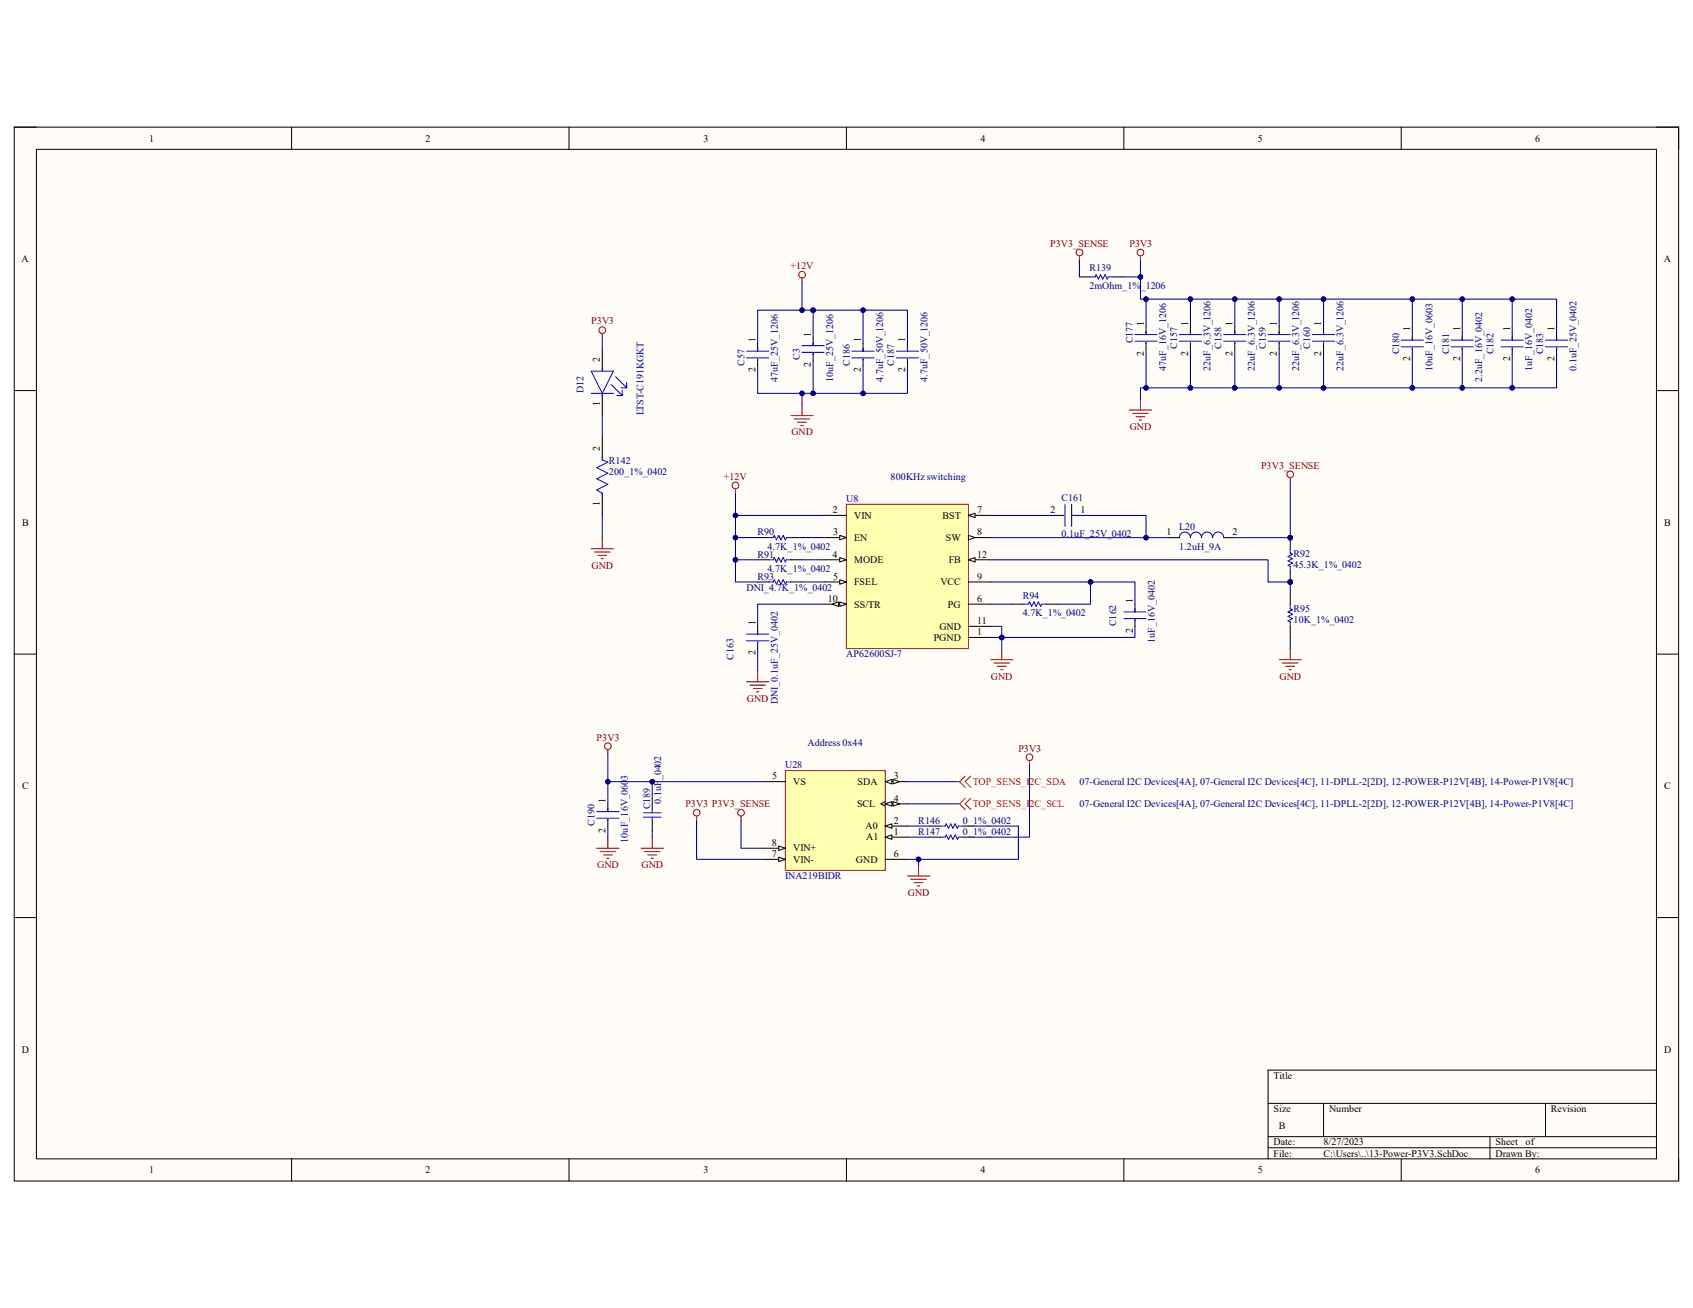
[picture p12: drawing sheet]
<svg xmlns="http://www.w3.org/2000/svg" width="279mm" height="216mm" viewBox="0 0 279 216" stroke-linecap="round" stroke-linejoin="round" font-family="sans-serif">
<path d="M2.3 21h274.7v173.9h-274.7z" fill-rule="evenodd" fill="#fffcf8"/>
<path d="M2.3 21h274.7v173.9h-274.7z" fill="none" stroke="#000" stroke-width=".17"/>
<path d="M6 24.6h267.4v166.7h-267.4z" fill-rule="evenodd" fill="#fffcf8"/>
<g fill="none" stroke="#000" stroke-width=".17">
<path d="M2.3 21h3.7M6 24.6h267.4v166.7h-267.4zM48.1 21v3.6M93.9 21v3.6M139.7 21v3.6M185.5 21v3.6M231.2 21v3.6M273.4 21h3.6v3.6M99.4 57.6v3.7M2.3 64.5h3.7M99.4 64.9v3.7M99.4 72.3v3.6"/>
<path d="M273.4 64.5h3.6M99.4 81.4v3.7M2.3 108h3.7M273.4 108h3.6M2.3 151.5h3.7M273.4 151.5h3.6M273.4 176.6h-64.1v14.7M48.1 191.3v3.6M93.9 191.3v3.6M139.7 191.3v3.6M185.5 191.3v3.6M209.3 182.1h64.1"/>
<path d="M209.3 187.6h64.1M209.3 189.5h64.1M218.4 182.1v5.5M231.2 191.3v3.6M245.9 187.6v3.7M255.1 182.1v5.5M277 191.3v3.6"/>
</g>
<g fill="none" stroke="#800000" stroke-width=".17">
<path d="M99.4 55v.8M97.6 90.6h3.6M98.1 91.1h2.6M98.7 91.7h1.4M99.2 92.2h.4M99.4 88.7v1.9"/>
<circle cx="99.4" cy="54.5" r=".55"/>
</g>
<path d="M97.6 61.3h3.6l-1.8 3.6zM97.6 64.9h3.6M99.4 75.4v.5l.9 .4-1.8 .9 1.8 .9-1.8 .9 1.8 .9-1.8 1 .9 .5v.6M99.4 60.7v.6M99.4 64.9v.6M100.9 63.5l1.8 1.8M101.6 62.2l1.8 1.8M101.8 65.3h.9M102.5 64h.9M102.7 64.4v.9M103.4 63.1v.9" fill="none" stroke="#00f" stroke-width=".17"/>
<path d="M129.6 127.2h16.5v16.5h-16.5z" fill-rule="evenodd" fill="#ffffb0"/>
<path d="M129.6 127.2h16.5v16.5h-16.5z" fill="none" stroke="#800000" stroke-width=".17"/>
<path d="M126 140h3.6" fill="none" stroke="#000" stroke-width=".17"/>
<path d="M128.5 139.6l1.1 .4-1.1 .4z" fill="#f8fcff"/>
<path d="M128.5 139.6l1.1 .4-1.1 .4zM126 141.8h3.6" fill="none" stroke="#000" stroke-width=".17"/>
<path d="M128.5 141.5l1.1 .3-1.1 .4z" fill="#f8fcff"/>
<path d="M146.1 136.4h3.7M128.5 141.5l1.1 .3-1.1 .4z" fill="none" stroke="#000" stroke-width=".17"/>
<path d="M146.1 136.4l1.1-.4v.7z" fill="#f8fcff"/>
<path d="M146.1 136.4l1.1-.4v.7zM146.1 138.2h3.7" fill="none" stroke="#000" stroke-width=".17"/>
<path d="M146.1 138.2l1.1-.4v.7z" fill="#f8fcff"/>
<path d="M146.1 138.2l1.1-.4v.7zM146.1 132.7h3.7" fill="none" stroke="#000" stroke-width=".17"/>
<path d="M146.1 132.7l1.1-.4v.8z" fill="#f8fcff"/>
<path d="M146.1 132.7l1.1-.4v.8z" fill="none" stroke="#000" stroke-width=".17"/>
<path d="M147.4 132.3l1.1 .4-1.1 .4z" fill="#f8fcff"/>
<path d="M146.1 132.3l-.7 .4 .7 .4M146.1 129h3.7M147.4 132.3l1.1 .4-1.1 .4z" fill="none" stroke="#000" stroke-width=".17"/>
<path d="M146.1 129l1.1-.3v.7z" fill="#f8fcff"/>
<path d="M146.1 129l1.1-.3v.7z" fill="none" stroke="#000" stroke-width=".17"/>
<path d="M147.4 128.7l1.1 .3-1.1 .4z" fill="#f8fcff"/>
<g fill="none" stroke="#000" stroke-width=".17">
<path d="M125 56.7v1.3M125 59.3v1.1M142.4 56.7v1.3M142.4 59.3v1.1M149.8 56.7v1.3M149.8 59.3v1.1M178.1 45.7h1.9M183.6 45.7h1.9M189.1 53.9v1.3M189.1 56.5v1.1M233.1 54.9v1.2M233.1 57.4v1.1"/>
<path d="M241.3 54.9v1.2M241.3 57.4v1.1M249.6 54.9v1.2M249.6 57.4v1.1M256.9 54.9v1.2M256.9 57.4v1.1M100.3 132.7v1.3M100.3 135.2v1.2M107.6 131.8v1.8M107.6 135.4v1.9M126 129h3.6M147.4 128.7l1.1 .3-1.1 .4z"/>
<path d="M153.4 136.4h1.9M153.4 138.2h1.9M158.9 136.4h1.8M158.9 138.2h1.8M146.1 141.8h3.7"/>
</g>
<g fill="none" stroke="#00f" stroke-width=".17">
<path d="M123.2 58h3.7M123.2 59.1h3.7M125 57.4v.6M125 59.3v.1M140.6 58h3.7M140.6 59.1h3.7M142.4 57.4v.6M142.4 59.3v.1M147.9 58h3.7M147.9 59.1h3.7M149.8 57.4v.6M149.8 59.3v.1"/>
<path d="M180 45.7h.7l.2-.4 .4 .8 .3-.8 .4 .8 .4-.8 .3 .8 .2-.4h.7M187.3 55.2h3.7M187.3 56.3h3.7M189.1 54.7v.5M189.1 56.5v.2M231.2 56.1h3.7M231.2 57.2h3.7M233.1 55.6v.5M233.1 57.4v.2M239.5 56.1h3.7M239.5 57.2h3.7M241.3 55.6v.5"/>
<path d="M241.3 57.4v.2M247.7 56.1h3.7M247.7 57.2h3.7M249.6 55.6v.5M249.6 57.4v.2M255.1 56.1h3.6M255.1 57.2h3.6M256.9 55.6v.5M256.9 57.4v.2M98.5 134h3.6M98.5 135.1h3.6M100.3 133.4v.6"/>
<path d="M100.3 135.2v.2M106.2 134.1h2.9M106.2 134.9h2.9M107.6 133.6v.5M107.6 134.9v.5M155.3 136.4h.7l.2-.4 .3 .7 .4-.7 .4 .7 .3-.7 .4 .7 .2-.3h.7M155.3 138.2h.7l.2-.4 .3 .7 .4-.7 .4 .7 .3-.7 .4 .7 .2-.3h.7"/>
</g>
<g fill="none" stroke="#800000" stroke-width=".17">
<path d="M132.4 45.9v.7M178.1 42.2v.8M188.2 42.2v.8M130.5 68.6h3.7M131.1 69.1h2.5M131.6 69.7h1.5M132.2 70.2h.3M132.4 66.8v1.8M186.4 67.7h3.6M186.9 68.2h2.6M187.5 68.8h1.4M188 69.3h.4"/>
<path d="M188.2 65.8v1.9M212.9 78.8v.8M121.4 80.7v.7M100.3 123.7v.7M100.3 138.2v1.8M107.6 138.2v1.8M115 134.7v.7M122.3 134.7v.7M169.9 125.5v.8M98.5 140h3.6M99 140.6h2.6M99.6 141.1h1.4"/>
<path d="M100.1 141.7h.4M105.8 140h3.7M106.4 140.6h2.5M106.9 141.1h1.5M107.5 141.7h.3M149.8 144.6h3.6M150.3 145.1h2.6M150.9 145.7h1.4M151.4 146.2h.4M151.6 142.8v1.8"/>
<circle cx="132.4" cy="45.3" r=".55"/>
<circle cx="178.1" cy="41.7" r=".55"/>
<circle cx="188.2" cy="41.7" r=".55"/>
<circle cx="212.9" cy="78.3" r=".55"/>
<circle cx="121.4" cy="80.1" r=".55"/>
<circle cx="100.3" cy="123.2" r=".55"/>
<circle cx="115" cy="134.1" r=".55"/>
<circle cx="122.3" cy="134.1" r=".55"/>
<circle cx="169.9" cy="125" r=".55"/>
</g>
<path d="M158 132.7h.4M158 129h.4M158.4 132.7l.9 .9M158.4 129l.9 .9M159.3 131.8l-.9 .9M159.3 128.1l-.9 .9M160.2 131.8l-.9 .9 .9 .9M160.2 128.1l-.9 .9 .9 .9" fill="none" stroke="#f00" stroke-width=".17"/>
<path d="M99.4 55.8v1.8M99.4 68.6v3.7M99.4 85.1v3.6M100.3 129v3.7" fill="none" stroke="#000080" stroke-width=".17"/>
<circle cx="100.3" cy="129" r=".37" fill="#000080"/>
<g fill="none" stroke="#000080" stroke-width=".17">
<path d="M107.6 129v2.8"/>
<circle cx="100.3" cy="129" r=".36"/>
</g>
<circle cx="107.6" cy="129" r=".37" fill="#000080"/>
<g fill="none" stroke="#000080" stroke-width=".17">
<path d="M100.3 136.4v1.8M107.6 137.3v.9M115 135.4v6.4h11M122.3 135.4v4.6h3.7M149.8 141.8h1.8v1"/>
<circle cx="107.6" cy="129" r=".36"/>
</g>
<circle cx="151.6" cy="141.8" r=".37" fill="#000080"/>
<g fill="none" stroke="#000080" stroke-width=".17">
<path d="M149.8 129h8.2M149.8 132.7h8.2M149.8 136.4h3.6M149.8 138.2h3.6M160.7 136.4h7.4v5.4h-16.5"/>
<circle cx="151.6" cy="141.8" r=".36"/>
</g>
<circle cx="151.6" cy="141.8" r=".37" fill="#000080"/>
<g fill="none" stroke="#000080" stroke-width=".17">
<path d="M188.2 43v2.7h-2.7M169.9 126.3v11.9h-9.2"/>
<circle cx="151.6" cy="141.8" r=".36"/>
</g>
<circle cx="188.2" cy="45.7" r=".37" fill="#000080"/>
<g fill="none" stroke="#000080" stroke-width=".17">
<path d="M178.1 43v2.7M149.8 60.4v4.5h-7.4"/>
<circle cx="188.2" cy="45.7" r=".36"/>
</g>
<circle cx="142.4" cy="64.9" r=".37" fill="#000080"/>
<g fill="none" stroke="#000080" stroke-width=".17">
<path d="M142.4 51.2h7.4v5.5"/>
<circle cx="142.4" cy="64.9" r=".36"/>
</g>
<circle cx="142.4" cy="51.2" r=".37" fill="#000080"/>
<g fill="none" stroke="#000080" stroke-width=".17">
<path d="M100.3 124.4v4.6h25.7"/>
<circle cx="142.4" cy="51.2" r=".36"/>
</g>
<circle cx="100.3" cy="129" r=".37" fill="#000080"/>
<circle cx="100.3" cy="129" r=".36" fill="none" stroke="#000080" stroke-width=".17"/>
<circle cx="107.6" cy="129" r=".37" fill="#000080"/>
<g fill="none" stroke="#000080" stroke-width=".17">
<path d="M134.2 51.2v4.6"/>
<circle cx="107.6" cy="129" r=".36"/>
</g>
<path d="M134.2 55.8v1.3M134.2 58.3v1.1" fill="none" stroke="#000" stroke-width=".17"/>
<path d="M132.4 57.1h3.6M132.4 58.2h3.6M134.2 56.5v.6M134.2 58.3v.2" fill="none" stroke="#00f" stroke-width=".17"/>
<circle cx="134.2" cy="51.2" r=".37" fill="#000080"/>
<g fill="none" stroke="#000080" stroke-width=".17">
<path d="M134.2 59.4v5.5"/>
<circle cx="134.2" cy="51.2" r=".36"/>
</g>
<circle cx="134.2" cy="64.9" r=".37" fill="#000080"/>
<g fill="none" stroke="#000080" stroke-width=".17">
<path d="M132.4 51.2h-7.4v5.5"/>
<circle cx="134.2" cy="64.9" r=".36"/>
</g>
<circle cx="132.4" cy="51.2" r=".37" fill="#000080"/>
<g fill="none" stroke="#000080" stroke-width=".17">
<path d="M134.2 51.2h8.2v5.5"/>
<circle cx="132.4" cy="51.2" r=".36"/>
</g>
<circle cx="134.2" cy="51.2" r=".37" fill="#000080"/>
<circle cx="134.2" cy="51.2" r=".36" fill="none" stroke="#000080" stroke-width=".17"/>
<circle cx="142.4" cy="51.2" r=".37" fill="#000080"/>
<g fill="none" stroke="#000080" stroke-width=".17">
<path d="M132.4 46.6v4.6h1.8"/>
<circle cx="142.4" cy="51.2" r=".36"/>
</g>
<circle cx="132.4" cy="51.2" r=".37" fill="#000080"/>
<circle cx="132.4" cy="51.2" r=".36" fill="none" stroke="#000080" stroke-width=".17"/>
<circle cx="134.2" cy="51.2" r=".37" fill="#000080"/>
<g fill="none" stroke="#000080" stroke-width=".17">
<path d="M132.4 64.9v1.9"/>
<circle cx="134.2" cy="51.2" r=".36"/>
</g>
<circle cx="132.4" cy="64.9" r=".37" fill="#000080"/>
<g fill="none" stroke="#000080" stroke-width=".17">
<path d="M125 60.4v4.5h17.4v-4.5"/>
<circle cx="132.4" cy="64.9" r=".36"/>
</g>
<circle cx="132.4" cy="64.9" r=".37" fill="#000080"/>
<circle cx="132.4" cy="64.9" r=".36" fill="none" stroke="#000080" stroke-width=".17"/>
<circle cx="134.2" cy="64.9" r=".37" fill="#000080"/>
<circle cx="134.2" cy="64.9" r=".36" fill="none" stroke="#000080" stroke-width=".17"/>
<circle cx="142.4" cy="64.9" r=".37" fill="#000080"/>
<circle cx="142.4" cy="64.9" r=".36" fill="none" stroke="#000080" stroke-width=".17"/>
<path d="M139.7 83.2h20.1v23.9h-20.1z" fill-rule="evenodd" fill="#ffffb0"/>
<path d="M139.7 83.2h20.1v23.9h-20.1z" fill="none" stroke="#800000" stroke-width=".17"/>
<path d="M136 85.1h3.7M159.8 96.1h3.7M159.8 85.1h3.7" fill="none" stroke="#000" stroke-width=".17"/>
<path d="M159.8 85.1l1.1-.4v.7z" fill="#f8fcff"/>
<path d="M136 88.7h3.7M159.8 85.1l1.1-.4v.7z" fill="none" stroke="#000" stroke-width=".17"/>
<path d="M138.6 88.4l1.1 .3-1.1 .4z" fill="#f8fcff"/>
<path d="M138.6 88.4l1.1 .3-1.1 .4zM159.8 92.4h3.7" fill="none" stroke="#000" stroke-width=".17"/>
<path d="M159.8 92.4l1.1-.4v.8z" fill="#f8fcff"/>
<path d="M136 96.1h3.7M159.8 92.4l1.1-.4v.8z" fill="none" stroke="#000" stroke-width=".17"/>
<path d="M138.6 95.7l1.1 .4-1.1 .3z" fill="#f8fcff"/>
<path d="M136 92.4h3.7M138.6 95.7l1.1 .4-1.1 .3z" fill="none" stroke="#000" stroke-width=".17"/>
<path d="M138.6 92l1.1 .4-1.1 .4z" fill="#f8fcff"/>
<path d="M136 99.7h3.7M138.6 92l1.1 .4-1.1 .4zM159.8 99.7h3.7" fill="none" stroke="#000" stroke-width=".17"/>
<path d="M138.6 99.4l1.1 .3-1.1 .4z" fill="#f8fcff"/>
<path d="M138.6 99.4l1.1 .3-1.1 .4z" fill="none" stroke="#000" stroke-width=".17"/>
<path d="M137.3 99.7l1.1-.3v.7z" fill="#f8fcff"/>
<path d="M137.3 99.7l1.1-.3v.7zM159.8 88.7h3.7" fill="none" stroke="#000" stroke-width=".17"/>
<path d="M159.8 88.4l1.1 .3-1.1 .4z" fill="#f8fcff"/>
<path d="M159.8 88.4l1.1 .3-1.1 .4zM159.8 103.4h3.7M159.8 105.2h3.7" fill="none" stroke="#000" stroke-width=".17"/>
<path d="M121.4 81.4v3.7h14.6" fill="none" stroke="#000080" stroke-width=".17"/>
<circle cx="121.4" cy="85.1" r=".37" fill="#000080"/>
<g fill="none" stroke="#000080" stroke-width=".17">
<path d="M163.5 103.4h1.8v3.7"/>
<circle cx="121.4" cy="85.1" r=".36"/>
</g>
<path d="M163.5 108.9h3.7M164 109.4h2.6M164.6 110h1.5M165.1 110.5h.4M165.3 107.1v1.8" fill="none" stroke="#800000" stroke-width=".17"/>
<circle cx="165.3" cy="105.2" r=".37" fill="#000080"/>
<g fill="none" stroke="#000080" stroke-width=".17">
<path d="M163.5 105.2h1.8"/>
<circle cx="165.3" cy="105.2" r=".36"/>
</g>
<circle cx="165.3" cy="105.2" r=".37" fill="#000080"/>
<circle cx="165.3" cy="105.2" r=".36" fill="none" stroke="#000080" stroke-width=".17"/>
<circle cx="212.9" cy="88.7" r=".37" fill="#000080"/>
<circle cx="212.9" cy="88.7" r=".36" fill="none" stroke="#000080" stroke-width=".17"/>
<circle cx="212.9" cy="96.1" r=".37" fill="#000080"/>
<circle cx="212.9" cy="96.1" r=".36" fill="none" stroke="#000080" stroke-width=".17"/>
<path d="M212.9 88.7v1.9" fill="none" stroke="#000" stroke-width=".17"/>
<circle cx="212.9" cy="88.7" r=".37" fill="#000080"/>
<circle cx="212.9" cy="88.7" r=".36" fill="none" stroke="#000080" stroke-width=".17"/>
<path d="M212.9 94.2v1.9" fill="none" stroke="#000" stroke-width=".17"/>
<circle cx="212.9" cy="96.1" r=".37" fill="#000080"/>
<g fill="none" stroke="#000080" stroke-width=".17">
<path d="M212.9 96.1v1.8M212.9 105.2v1.9"/>
<circle cx="212.9" cy="96.1" r=".36"/>
</g>
<path d="M212.9 90.6v.7l.4 .2-.7 .4 .7 .3-.7 .4 .7 .4-.7 .3 .3 .2v.7M212.9 99.7v.8l.4 .1-.7 .4 .7 .4-.7 .3 .7 .4-.7 .4 .3 .2v.7" fill="none" stroke="#00f" stroke-width=".17"/>
<path d="M212.9 97.9v1.8M212.9 103.4v1.8" fill="none" stroke="#000" stroke-width=".17"/>
<path d="M211.1 108.9h3.7M211.7 109.4h2.5M212.2 110h1.5M212.8 110.5h.3M212.9 107.1v1.8" fill="none" stroke="#800000" stroke-width=".17"/>
<circle cx="212.9" cy="96.1" r=".37" fill="#000080"/>
<g fill="none" stroke="#000080" stroke-width=".17">
<path d="M212.9 79.6v9.1"/>
<circle cx="212.9" cy="96.1" r=".36"/>
</g>
<circle cx="212.9" cy="88.7" r=".37" fill="#000080"/>
<g fill="none" stroke="#000080" stroke-width=".17">
<path d="M163.5 92.4h45.8v3.7h3.6"/>
<circle cx="212.9" cy="88.7" r=".36"/>
</g>
<path d="M192.8 88.7h1.8M202 88.7h1.8" fill="none" stroke="#000" stroke-width=".17"/>
<path d="M194.6 88.7a.92 .92 0 0 1 .9-.9 .92 .92 0 0 1 1 .9 .92 .92 0 0 1 .9-.9 .92 .92 0 0 1 .9 .9 .92 .92 0 0 1 .9-.9 .92 .92 0 0 1 .9 .9 .92 .92 0 0 1 .9-.9 .92 .92 0 0 1 1 .9" fill="none" stroke="#0c0087" stroke-width=".17"/>
<circle cx="212.9" cy="96.1" r=".37" fill="#000080"/>
<g fill="none" stroke="#000080" stroke-width=".17">
<path d="M163.5 88.7h29.3"/>
<circle cx="212.9" cy="96.1" r=".36"/>
</g>
<circle cx="189.1" cy="88.7" r=".37" fill="#000080"/>
<g fill="none" stroke="#000080" stroke-width=".17">
<path d="M203.8 88.7h9.1"/>
<circle cx="189.1" cy="88.7" r=".36"/>
</g>
<circle cx="212.9" cy="88.7" r=".37" fill="#000080"/>
<g fill="none" stroke="#000080" stroke-width=".17">
<path d="M189.1 57.6v6.4"/>
<circle cx="212.9" cy="88.7" r=".36"/>
</g>
<path d="M196.5 53.9v1.3M196.5 56.5v1.1" fill="none" stroke="#000" stroke-width=".17"/>
<path d="M194.6 55.2h3.7M194.6 56.3h3.7M196.5 54.7v.5M196.5 56.5v.2" fill="none" stroke="#00f" stroke-width=".17"/>
<circle cx="189.1" cy="64" r=".37" fill="#000080"/>
<g fill="none" stroke="#000080" stroke-width=".17">
<path d="M189.1 49.4v4.5"/>
<circle cx="189.1" cy="64" r=".36"/>
</g>
<circle cx="189.1" cy="49.4" r=".37" fill="#000080"/>
<g fill="none" stroke="#000080" stroke-width=".17">
<path d="M196.5 49.4v4.5"/>
<circle cx="189.1" cy="49.4" r=".36"/>
</g>
<circle cx="196.5" cy="49.4" r=".37" fill="#000080"/>
<g fill="none" stroke="#000080" stroke-width=".17">
<path d="M196.5 57.6v6.4"/>
<circle cx="196.5" cy="49.4" r=".36"/>
</g>
<circle cx="196.5" cy="64" r=".37" fill="#000080"/>
<g fill="none" stroke="#000080" stroke-width=".17">
<path d="M233.1 58.5v5.5"/>
<circle cx="196.5" cy="64" r=".36"/>
</g>
<circle cx="233.1" cy="64" r=".37" fill="#000080"/>
<g fill="none" stroke="#000080" stroke-width=".17">
<path d="M233.1 49.4v5.5"/>
<circle cx="233.1" cy="64" r=".36"/>
</g>
<circle cx="233.1" cy="49.4" r=".37" fill="#000080"/>
<g fill="none" stroke="#000080" stroke-width=".17">
<path d="M241.3 58.5v5.5"/>
<circle cx="233.1" cy="49.4" r=".36"/>
</g>
<circle cx="241.3" cy="64" r=".37" fill="#000080"/>
<g fill="none" stroke="#000080" stroke-width=".17">
<path d="M241.3 49.4v5.5"/>
<circle cx="241.3" cy="64" r=".36"/>
</g>
<circle cx="241.3" cy="49.4" r=".37" fill="#000080"/>
<g fill="none" stroke="#000080" stroke-width=".17">
<path d="M249.6 58.5v5.5"/>
<circle cx="241.3" cy="49.4" r=".36"/>
</g>
<circle cx="249.6" cy="64" r=".37" fill="#000080"/>
<g fill="none" stroke="#000080" stroke-width=".17">
<path d="M249.6 49.4v5.5"/>
<circle cx="249.6" cy="64" r=".36"/>
</g>
<circle cx="249.6" cy="49.4" r=".37" fill="#000080"/>
<g fill="none" stroke="#000080" stroke-width=".17">
<path d="M256.9 58.5v5.5h-68.7v1.8"/>
<circle cx="249.6" cy="49.4" r=".36"/>
</g>
<circle cx="189.1" cy="64" r=".37" fill="#000080"/>
<circle cx="189.1" cy="64" r=".36" fill="none" stroke="#000080" stroke-width=".17"/>
<circle cx="196.5" cy="64" r=".37" fill="#000080"/>
<circle cx="196.5" cy="64" r=".36" fill="none" stroke="#000080" stroke-width=".17"/>
<circle cx="203.8" cy="64" r=".37" fill="#000080"/>
<circle cx="203.8" cy="64" r=".36" fill="none" stroke="#000080" stroke-width=".17"/>
<circle cx="211.1" cy="64" r=".37" fill="#000080"/>
<circle cx="211.1" cy="64" r=".36" fill="none" stroke="#000080" stroke-width=".17"/>
<circle cx="218.4" cy="64" r=".37" fill="#000080"/>
<circle cx="218.4" cy="64" r=".36" fill="none" stroke="#000080" stroke-width=".17"/>
<circle cx="233.1" cy="64" r=".37" fill="#000080"/>
<circle cx="233.1" cy="64" r=".36" fill="none" stroke="#000080" stroke-width=".17"/>
<circle cx="241.3" cy="64" r=".37" fill="#000080"/>
<circle cx="241.3" cy="64" r=".36" fill="none" stroke="#000080" stroke-width=".17"/>
<circle cx="249.6" cy="64" r=".37" fill="#000080"/>
<g fill="none" stroke="#000080" stroke-width=".17">
<path d="M188.2 45.7v3.7h68.7v5.5"/>
<circle cx="249.6" cy="64" r=".36"/>
</g>
<circle cx="188.2" cy="45.7" r=".37" fill="#000080"/>
<circle cx="188.2" cy="45.7" r=".36" fill="none" stroke="#000080" stroke-width=".17"/>
<circle cx="189.1" cy="49.4" r=".37" fill="#000080"/>
<circle cx="189.1" cy="49.4" r=".36" fill="none" stroke="#000080" stroke-width=".17"/>
<circle cx="196.5" cy="49.4" r=".37" fill="#000080"/>
<circle cx="196.5" cy="49.4" r=".36" fill="none" stroke="#000080" stroke-width=".17"/>
<circle cx="203.8" cy="49.4" r=".37" fill="#000080"/>
<circle cx="203.8" cy="49.4" r=".36" fill="none" stroke="#000080" stroke-width=".17"/>
<circle cx="211.1" cy="49.4" r=".37" fill="#000080"/>
<circle cx="211.1" cy="49.4" r=".36" fill="none" stroke="#000080" stroke-width=".17"/>
<circle cx="218.4" cy="49.4" r=".37" fill="#000080"/>
<circle cx="218.4" cy="49.4" r=".36" fill="none" stroke="#000080" stroke-width=".17"/>
<circle cx="233.1" cy="49.4" r=".37" fill="#000080"/>
<circle cx="233.1" cy="49.4" r=".36" fill="none" stroke="#000080" stroke-width=".17"/>
<circle cx="241.3" cy="49.4" r=".37" fill="#000080"/>
<circle cx="241.3" cy="49.4" r=".36" fill="none" stroke="#000080" stroke-width=".17"/>
<circle cx="249.6" cy="49.4" r=".37" fill="#000080"/>
<g fill="none" stroke="#000080" stroke-width=".17">
<path d="M203.8 49.4v4.5"/>
<circle cx="249.6" cy="49.4" r=".36"/>
</g>
<path d="M203.8 53.9v1.3M203.8 56.5v1.1M211.1 53.9v1.3M211.1 56.5v1.1M218.4 53.9v1.3M218.4 56.5v1.1" fill="none" stroke="#000" stroke-width=".17"/>
<path d="M202 55.2h3.6M202 56.3h3.6M203.8 54.7v.5M203.8 56.5v.2M209.3 55.2h3.6M209.3 56.3h3.6M211.1 54.7v.5M211.1 56.5v.2M216.6 55.2h3.7M216.6 56.3h3.7M218.4 54.7v.5M218.4 56.5v.2" fill="none" stroke="#00f" stroke-width=".17"/>
<circle cx="203.8" cy="49.4" r=".37" fill="#000080"/>
<g fill="none" stroke="#000080" stroke-width=".17">
<path d="M211.1 49.4v4.5"/>
<circle cx="203.8" cy="49.4" r=".36"/>
</g>
<circle cx="211.1" cy="49.4" r=".37" fill="#000080"/>
<g fill="none" stroke="#000080" stroke-width=".17">
<path d="M218.4 49.4v4.5"/>
<circle cx="211.1" cy="49.4" r=".36"/>
</g>
<circle cx="218.4" cy="49.4" r=".37" fill="#000080"/>
<g fill="none" stroke="#000080" stroke-width=".17">
<path d="M218.4 57.6v6.4"/>
<circle cx="218.4" cy="49.4" r=".36"/>
</g>
<circle cx="218.4" cy="64" r=".37" fill="#000080"/>
<g fill="none" stroke="#000080" stroke-width=".17">
<path d="M211.1 57.6v6.4"/>
<circle cx="218.4" cy="64" r=".36"/>
</g>
<circle cx="211.1" cy="64" r=".37" fill="#000080"/>
<g fill="none" stroke="#000080" stroke-width=".17">
<path d="M203.8 57.6v6.4"/>
<circle cx="211.1" cy="64" r=".36"/>
</g>
<circle cx="203.8" cy="64" r=".37" fill="#000080"/>
<g fill="none" stroke="#000080" stroke-width=".17">
<path d="M163.5 85.1h11M178.1 85.1h11v3.6"/>
<circle cx="203.8" cy="64" r=".36"/>
</g>
<path d="M174.5 85.1h1.1M176.9 85.1h1.2" fill="none" stroke="#000" stroke-width=".17"/>
<path d="M175.4 85.1h.2M175.8 83.2v3.7M176.9 83.2v3.7M176.9 85.1h.5" fill="none" stroke="#00f" stroke-width=".17"/>
<circle cx="189.1" cy="88.7" r=".37" fill="#000080"/>
<g fill="none" stroke="#000080" stroke-width=".17">
<path d="M121.4 85.1v3.6h3.6M132.4 88.7h3.6"/>
<circle cx="189.1" cy="88.7" r=".36"/>
</g>
<path d="M125 88.7h1.9M130.5 88.7h1.9" fill="none" stroke="#000" stroke-width=".17"/>
<path d="M126.9 88.7h.7l.2-.3 .3 .7 .4-.7 .4 .7 .3-.7 .4 .7 .2-.4h.7" fill="none" stroke="#00f" stroke-width=".17"/>
<circle cx="121.4" cy="88.7" r=".37" fill="#000080"/>
<circle cx="121.4" cy="88.7" r=".36" fill="none" stroke="#000080" stroke-width=".17"/>
<circle cx="121.4" cy="85.1" r=".37" fill="#000080"/>
<g fill="none" stroke="#000080" stroke-width=".17">
<path d="M163.5 96.1h23.8v3.6"/>
<circle cx="121.4" cy="85.1" r=".36"/>
</g>
<path d="M187.3 99.7v1.3M187.3 102.3v1.1" fill="none" stroke="#000" stroke-width=".17"/>
<path d="M185.5 101h3.6M185.5 102.1h3.6M187.3 100.5v.5M187.3 102.3v.2" fill="none" stroke="#00f" stroke-width=".17"/>
<circle cx="180" cy="96.1" r=".37" fill="#000080"/>
<g fill="none" stroke="#000080" stroke-width=".17">
<path d="M187.3 103.4v1.8h-22"/>
<circle cx="180" cy="96.1" r=".36"/>
</g>
<circle cx="165.3" cy="105.2" r=".37" fill="#000080"/>
<g fill="none" stroke="#000080" stroke-width=".17">
<path d="M180 96.1v3.6h-5.5"/>
<circle cx="165.3" cy="105.2" r=".36"/>
</g>
<path d="M167.2 99.7h1.8M172.6 99.7h1.9" fill="none" stroke="#000" stroke-width=".17"/>
<path d="M169 99.7h.7l.2-.3 .4 .7 .3-.7 .4 .7 .4-.7 .3 .7 .2-.4h.7" fill="none" stroke="#00f" stroke-width=".17"/>
<circle cx="180" cy="96.1" r=".37" fill="#000080"/>
<g fill="none" stroke="#000080" stroke-width=".17">
<path d="M121.4 88.7v3.7h3.6M132.4 92.4h3.6M163.5 99.7h3.7"/>
<circle cx="180" cy="96.1" r=".36"/>
</g>
<path d="M125 92.4h1.9M130.5 92.4h1.9" fill="none" stroke="#000" stroke-width=".17"/>
<path d="M126.9 92.4h.7l.2-.4 .3 .8 .4-.8 .4 .8 .3-.8 .4 .8 .2-.4h.7" fill="none" stroke="#00f" stroke-width=".17"/>
<circle cx="121.4" cy="92.4" r=".37" fill="#000080"/>
<circle cx="121.4" cy="92.4" r=".36" fill="none" stroke="#000080" stroke-width=".17"/>
<circle cx="121.4" cy="88.7" r=".37" fill="#000080"/>
<g fill="none" stroke="#000080" stroke-width=".17">
<path d="M121.4 92.4v3.7h3.6"/>
<circle cx="121.4" cy="88.7" r=".36"/>
</g>
<path d="M125 96.1h1.9M130.5 96.1h1.9" fill="none" stroke="#000" stroke-width=".17"/>
<path d="M126.9 96.1h.7l.2-.4 .3 .7 .4-.7 .4 .7 .3-.7 .4 .7 .2-.3h.7" fill="none" stroke="#00f" stroke-width=".17"/>
<circle cx="121.4" cy="92.4" r=".37" fill="#000080"/>
<g fill="none" stroke="#000080" stroke-width=".17">
<path d="M132.4 96.1h3.6M136 99.7h-11v3.7M125 107.1v3.6"/>
<circle cx="121.4" cy="92.4" r=".36"/>
</g>
<path d="M125 103.4v1.3M125 105.9v1.2" fill="none" stroke="#000" stroke-width=".17"/>
<path d="M123.2 104.7h3.7M123.2 105.8h3.7M125 104.1v.6M125 105.9v.2" fill="none" stroke="#00f" stroke-width=".17"/>
<path d="M123.2 112.5h3.7M123.8 113.1h2.5M124.3 113.6h1.5M124.9 114.2h.3M125 110.7v1.8" fill="none" stroke="#800000" stroke-width=".17"/>
<g font-size="1.7">
<text x="24.6" y="23.4">1</text>
<text x="70.2" y="23.4">2</text>
<text x="116.1" y="23.4">3</text>
<text x="161.8" y="23.4">4</text>
<text x="207.6" y="23.4">5</text>
<text x="253.4" y="23.4">6</text>
<text x="3.6" y="43.3">A</text>
<text x="274.6" y="43.3">A</text>
<text x="188.8" y="53.8" transform="rotate(-90 188.8 53.8)">1</text>
<text x="196.1" y="53.8" transform="rotate(-90 196.1 53.8)">1</text>
<text x="203.4" y="53.8" transform="rotate(-90 203.4 53.8)">1</text>
<text x="210.7" y="53.8" transform="rotate(-90 210.7 53.8)">1</text>
<text x="218.1" y="53.8" transform="rotate(-90 218.1 53.8)">1</text>
<text x="99" y="59.8" transform="rotate(-90 99 59.8)">2</text>
<text x="124.7" y="56.5" transform="rotate(-90 124.7 56.5)">1</text>
<text x="133.8" y="55.6" transform="rotate(-90 133.8 55.6)">1</text>
<text x="142.1" y="56.5" transform="rotate(-90 142.1 56.5)">1</text>
<text x="149.4" y="56.5" transform="rotate(-90 149.4 56.5)">1</text>
<text x="188.8" y="58.7" transform="rotate(-90 188.8 58.7)">2</text>
<text x="196.1" y="58.7" transform="rotate(-90 196.1 58.7)">2</text>
<text x="203.4" y="58.7" transform="rotate(-90 203.4 58.7)">2</text>
<text x="210.7" y="58.7" transform="rotate(-90 210.7 58.7)">2</text>
<text x="218.1" y="58.7" transform="rotate(-90 218.1 58.7)">2</text>
<text x="232.7" y="59.6" transform="rotate(-90 232.7 59.6)">2</text>
<text x="232.7" y="54.7" transform="rotate(-90 232.7 54.7)">1</text>
<text x="241" y="59.6" transform="rotate(-90 241 59.6)">2</text>
<text x="241" y="54.7" transform="rotate(-90 241 54.7)">1</text>
<text x="249.2" y="59.6" transform="rotate(-90 249.2 59.6)">2</text>
<text x="249.2" y="54.7" transform="rotate(-90 249.2 54.7)">1</text>
<text x="256.5" y="59.6" transform="rotate(-90 256.5 59.6)">2</text>
<text x="256.5" y="54.7" transform="rotate(-90 256.5 54.7)">1</text>
<text x="124.7" y="61.5" transform="rotate(-90 124.7 61.5)">2</text>
<text x="133.8" y="60.6" transform="rotate(-90 133.8 60.6)">2</text>
<text x="142.1" y="61.5" transform="rotate(-90 142.1 61.5)">2</text>
<text x="149.4" y="61.5" transform="rotate(-90 149.4 61.5)">2</text>
<text x="99" y="67" transform="rotate(-90 99 67)">1</text>
<text x="99" y="74.5" transform="rotate(-90 99 74.5)">2</text>
<text x="99" y="83.5" transform="rotate(-90 99 83.5)">1</text>
<text x="3.6" y="86.7">B</text>
<text x="137.5" y="84.7">2</text>
<text x="137.5" y="88.3">3</text>
<text x="141" y="85.6">VIN</text>
<text x="141" y="89.3">EN</text>
<text x="155.5" y="85.6">BST</text>
<text x="156.1" y="89.3">SW</text>
<text x="161.3" y="84.7">7</text>
<text x="161.3" y="88.3">8</text>
<text x="173.4" y="84.7">2</text>
<text x="178.3" y="84.7">1</text>
<text x="192.5" y="88.3">1</text>
<text x="203.4" y="88.3">2</text>
<text x="274.7" y="86.7">B</text>
<text x="137.4" y="92">4</text>
<text x="137.5" y="95.7">5</text>
<text x="141" y="92.9">MODE</text>
<text x="156.6" y="92.9">FB</text>
<text x="161.3" y="95.7">9</text>
<text x="161.3" y="92">12</text>
<text x="136.6" y="99.4">10</text>
<text x="141" y="96.6">FSEL</text>
<text x="141" y="100.3">SS/TR</text>
<text x="155.2" y="96.6">VCC</text>
<text x="156.4" y="100.3">PG</text>
<text x="161.3" y="99.4">6</text>
<text x="186.9" y="99.5" transform="rotate(-90 186.9 99.5)">1</text>
<text x="124.7" y="103.2" transform="rotate(-90 124.7 103.2)">1</text>
<text x="154.1" y="105.7">PGND</text>
<text x="155" y="103.9">GND</text>
<text x="161.3" y="103">11</text>
<text x="161.3" y="104.9">1</text>
<text x="186.9" y="104.5" transform="rotate(-90 186.9 104.5)">2</text>
<text x="124.7" y="108.2" transform="rotate(-90 124.7 108.2)">2</text>
<text x="3.6" y="130.3">C</text>
<text x="127.4" y="128.7">5</text>
<text x="130.9" y="129.6">VS</text>
<text x="141.5" y="129.6">SDA</text>
<text x="147.5" y="128.7">3</text>
<text x="274.7" y="130.3">C</text>
<text x="99.9" y="137.5" transform="rotate(-90 99.9 137.5)">2</text>
<text x="99.9" y="132.5" transform="rotate(-90 99.9 132.5)">1</text>
<text x="141.4" y="133.2">SCL</text>
<text x="142.8" y="136.9">A0</text>
<text x="147.5" y="136">2</text>
<text x="147.5" y="137.8">1</text>
<text x="147.5" y="132.3">4</text>
<text x="127.4" y="139.7">8</text>
<text x="127.4" y="141.5">7</text>
<text x="130.9" y="140.5">VIN+</text>
<text x="130.9" y="142.4">VIN-</text>
<text x="141.3" y="142.4">GND</text>
<text x="143" y="138.7">A1</text>
<text x="147.5" y="141.5">6</text>
<text x="3.6" y="173.7">D</text>
<text x="274.6" y="173.7">D</text>
<text x="210.2" y="178.1">Title</text>
<text x="210.2" y="183.6">Size</text>
<text x="219.3" y="183.6">Number</text>
<text x="256" y="183.6">Revision</text>
<text x="210.2" y="189.1">Date:</text>
<text x="210.2" y="190.9">File:</text>
<text x="211.1" y="186.4">B</text>
<text x="218.4" y="189.1">8/27/2023</text>
<text x="218.4" y="190.9">C:\Users\..\13-Power-P3V3.SchDoc</text>
<text x="246.8" y="189.1">Sheet</text>
<text x="246.8" y="190.9">Drawn By:</text>
<text x="251.8" y="189.1">of</text>
<text x="24.6" y="193.7">1</text>
<text x="70.2" y="193.7">2</text>
<text x="116.1" y="193.7">3</text>
<text x="161.8" y="193.7">4</text>
<text x="207.6" y="193.7">5</text>
<text x="253.4" y="193.7">6</text>
</g>
<g font-size="1.7" fill="#800000">
<text x="173.3" y="40.8">P3V3_SENSE</text>
<text x="186.4" y="40.8">P3V3</text>
<text x="130.5" y="44.4">+12V</text>
<text x="97.6" y="53.6">P3V3</text>
<text x="130.6" y="71.9">GND</text>
<text x="186.4" y="71">GND</text>
<text x="208.1" y="77.4">P3V3_SENSE</text>
<text x="119.5" y="79.2">+12V</text>
<text x="97.6" y="93.9">GND</text>
<text x="163.5" y="112.2">GND</text>
<text x="211.2" y="112.2">GND</text>
<text x="123.3" y="115.8">GND</text>
<text x="98.5" y="122.3">P3V3</text>
<text x="168.1" y="124.1">P3V3</text>
<text x="113.1" y="133.2">P3V3 P3V3_SENSE</text>
<text x="98.6" y="143.3">GND</text>
<text x="105.9" y="143.3">GND</text>
<text x="149.8" y="147.9">GND</text>
</g>
<g font-size="1.7" fill="#000080">
<text x="179.8" y="44.8">R139</text>
<text x="179.8" y="47.7">2mOhm_1%_1206</text>
<text x="132" y="59.4" transform="rotate(-90 132 59.4)">C3</text>
<text x="186.9" y="56.7" transform="rotate(-90 186.9 56.7)">C177</text>
<text x="194.3" y="57.6" transform="rotate(-90 194.3 57.6)">C157</text>
<text x="201.6" y="57.6" transform="rotate(-90 201.6 57.6)">C158</text>
<text x="208.9" y="57.6" transform="rotate(-90 208.9 57.6)">C159</text>
<text x="216.2" y="57.6" transform="rotate(-90 216.2 57.6)">C160</text>
<text x="230.9" y="58.5" transform="rotate(-90 230.9 58.5)">C180</text>
<text x="239.1" y="58.5" transform="rotate(-90 239.1 58.5)">C181</text>
<text x="246.5" y="58.5" transform="rotate(-90 246.5 58.5)">C182</text>
<text x="254.7" y="58.5" transform="rotate(-90 254.7 58.5)">C183</text>
<text x="96.3" y="64.9" transform="rotate(-90 96.3 64.9)">D12</text>
<text x="122.9" y="60.4" transform="rotate(-90 122.9 60.4)">C57</text>
<text x="128.4" y="63.1" transform="rotate(-90 128.4 63.1)">47uF_25V_1206</text>
<text x="137.5" y="63.1" transform="rotate(-90 137.5 63.1)">10uF_25V_1206</text>
<text x="140.3" y="60.4" transform="rotate(-90 140.3 60.4)">C186</text>
<text x="145.8" y="63.1" transform="rotate(-90 145.8 63.1)">4.7uF_50V_1206</text>
<text x="147.6" y="60.4" transform="rotate(-90 147.6 60.4)">C187</text>
<text x="153.1" y="63.1" transform="rotate(-90 153.1 63.1)">4.7uF_50V_1206</text>
<text x="192.4" y="61.3" transform="rotate(-90 192.4 61.3)">47uF_16V_1206</text>
<text x="199.8" y="61.3" transform="rotate(-90 199.8 61.3)">22uF_6.3V_1206</text>
<text x="207.1" y="61.3" transform="rotate(-90 207.1 61.3)">22uF_6.3V_1206</text>
<text x="214.4" y="61.3" transform="rotate(-90 214.4 61.3)">22uF_6.3V_1206</text>
<text x="221.7" y="61.3" transform="rotate(-90 221.7 61.3)">22uF_6.3V_1206</text>
<text x="236.4" y="61.3" transform="rotate(-90 236.4 61.3)">10uF_16V_0603</text>
<text x="244.6" y="63.1" transform="rotate(-90 244.6 63.1)">2.2uF_16V_0402</text>
<text x="252.9" y="61.3" transform="rotate(-90 252.9 61.3)">1uF_16V_0402</text>
<text x="260.2" y="61.3" transform="rotate(-90 260.2 61.3)">0.1uF_25V_0402</text>
<text x="106.2" y="68.6" transform="rotate(-90 106.2 68.6)">LTST-C191KGKT</text>
<text x="100.5" y="76.6">R142</text>
<text x="100.5" y="78.5">200_1%_0402</text>
<text x="139.7" y="82.9">U8</text>
<text x="147" y="79.2">800KHz switching</text>
<text x="175.2" y="82.7">C161</text>
<text x="125" y="88.3">R90</text>
<text x="175.2" y="88.6">0.1uF_25V_0402</text>
<text x="194.6" y="87.5">L20</text>
<text x="125" y="92">R91</text>
<text x="125" y="95.7">R93</text>
<text x="126.7" y="90.8">4.7K_1%_0402</text>
<text x="126.7" y="94.4">4.7K_1%_0402</text>
<text x="194.6" y="90.8">1.2uH_9A</text>
<text x="213.5" y="91.9">R92</text>
<text x="213.5" y="93.7">45.3K_1%_0402</text>
<text x="123.2" y="97.5">DNI_4.7K_1%_0402</text>
<text x="168.8" y="98.8">R94</text>
<text x="168.8" y="101.7">4.7K_1%_0402</text>
<text x="213.5" y="101">R95</text>
<text x="184.2" y="103.4" transform="rotate(-90 184.2 103.4)">C162</text>
<text x="190.6" y="106.1" transform="rotate(-90 190.6 106.1)">1uF_16V_0402</text>
<text x="213.5" y="102.8">10K_1%_0402</text>
<text x="121" y="108.9" transform="rotate(-90 121 108.9)">C163</text>
<text x="139.7" y="108.5">AP62600SJ-7</text>
<text x="128.4" y="116.2" transform="rotate(-90 128.4 116.2)">DNI_0.1uF_25V_0402</text>
<text x="133.3" y="123.1">Address 0x44</text>
<text x="129.6" y="126.8">U28</text>
<text x="178.1" y="129.6">07-General I2C Devices[4A], 07-General I2C Devices[4C], 11-DPLL-2[2D], 12-POWER-P12V[4B], 14-Power-P1V8[4C]</text>
<text x="98.1" y="136.4" transform="rotate(-90 98.1 136.4)">C190</text>
<text x="107.3" y="133.6" transform="rotate(-90 107.3 133.6)">C189</text>
<text x="109.1" y="132.7" transform="rotate(-90 109.1 132.7)">0.1uF_0402</text>
<text x="151.6" y="136">R146</text>
<text x="151.6" y="137.8">R147</text>
<text x="158.9" y="136">0_1%_0402</text>
<text x="158.9" y="137.8">0_1%_0402</text>
<text x="178.1" y="133.2">07-General I2C Devices[4A], 07-General I2C Devices[4C], 11-DPLL-2[2D], 12-POWER-P12V[4B], 14-Power-P1V8[4C]</text>
<text x="103.6" y="139.1" transform="rotate(-90 103.6 139.1)">10uF_16V_0603</text>
<text x="129.6" y="145.1">INA219BIDR</text>
</g>
<g font-size="1.7" fill="#f00">
<text x="160.5" y="129.6">TOP_SENS_I2C_SDA</text>
<text x="160.5" y="133.2">TOP_SENS_I2C_SCL</text>
</g>
</svg>
